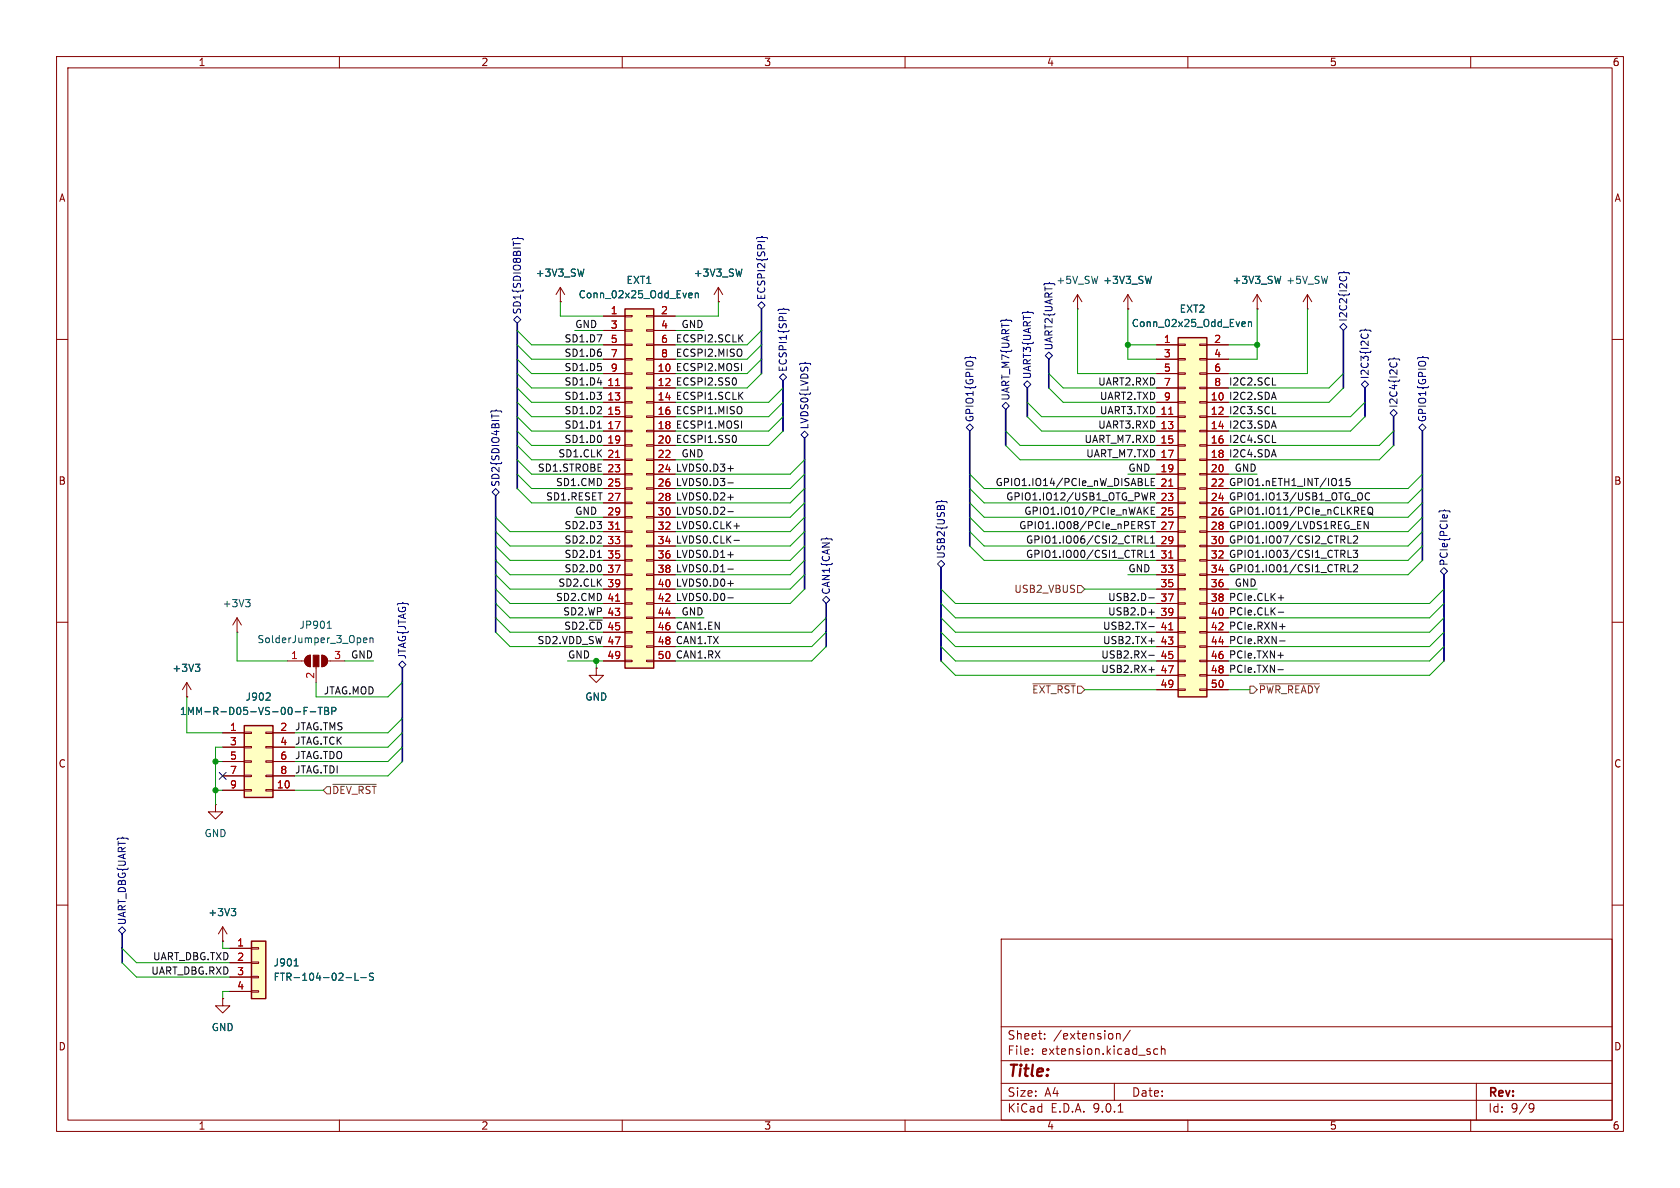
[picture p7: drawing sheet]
<svg xmlns="http://www.w3.org/2000/svg" width="297mm" height="210mm" viewBox="0 0 297 210" stroke-linecap="round" stroke-linejoin="round" font-family="sans-serif">
<g fill="none" stroke="#840000" stroke-width=".18">
<path d="M10 10h277v190h-277zM12 12h273v186h-273zM60 10v2M110 10v2M160 10v2M210 10v2M260 10v2M10 60h2M285 60h2M10 110h2M285 110h2M10 160h2"/>
<path d="M177 166h108v32h-108zM285 160h2M60 198v2M110 198v2M160 198v2M177 194.5h108M177 191.5h108M177 187.5h108M177 181.5h108M182.5 186.3v.1M182.5 185.5v.1M184.7 183.6v.1"/>
<path d="M184.7 182.8v.1M197 191.5v3M197.4 182.7v1M197.4 182.8l.2-.1 .4 .1v.9M197.7 196.6h.8M199.8 182.1l-1.3 2M204.7 185.5l-.5-.1-.2 .3v.4l.1 .2h.6M205.3 185.5l.2-.1 .4 .1 .1 .9M205.3 184.9v1.5M210 198v2M260 198v2M261 191.5v6.5"/>
<path d="M270.6 195.1l.5 .1a.99 .99 0 0 1-.4 1.4h-.2M271.2 195.7l-.3 .3h-.3"/>
</g>
<path d="M110.5 54.6h5.1v63.5h-5.1z" fill="#ffffc2"/>
<path d="M110.5 54.6h5.1v63.5h-5.1z" fill="none" stroke="#840000" stroke-width=".25"/>
<g fill="none" stroke="#840000" stroke-width=".18">
<path d="M99.1 53.3h.1M99.1 50.8l-.8 1.3M99.1 50.8l.7 1.3M99.1 50.8v2.5M106.7 55.9h3.8M106.7 58.4h3.8M110.5 55.8h1.3v.2h-1.3zM110.5 58.3h1.3v.2h-1.3zM114.3 55.8h1.3v.2h-1.3zM114.3 58.3h1.3v.2h-1.3zM115.6 55.9h3.8M115.6 58.4h3.8"/>
<path d="M127 53.3h.1M127 50.8l-.8 1.3M127 50.8l.8 1.3M127 50.8v2.5M190.5 54.6h.1M190.5 52.1l-.8 1.2M190.5 52.1l.8 1.2M190.5 52.1v2.5M199.4 54.6h.1M199.4 52.1l-.8 1.2M199.4 52.1l.8 1.2M199.4 52.1v2.5"/>
<path d="M106.7 61h3.8M106.7 63.5h3.8M106.7 66h3.8M106.7 68.6h3.8M106.7 71.1h3.8M106.7 73.7h3.8M106.7 76.2h3.8M106.7 78.7h3.8M110.5 60.8h1.3v.3h-1.3zM110.5 63.4h1.3v.2h-1.3zM110.5 65.9h1.3v.3h-1.3zM110.5 68.5h1.3v.2h-1.3z"/>
<path d="M110.5 71h1.3v.2h-1.3zM110.5 73.5h1.3v.3h-1.3zM110.5 76.1h1.3v.2h-1.3zM110.5 78.6h1.3v.3h-1.3zM114.3 60.8h1.3v.3h-1.3zM114.3 63.4h1.3v.2h-1.3zM114.3 65.9h1.3v.3h-1.3zM114.3 68.5h1.3v.2h-1.3zM114.3 71h1.3v.2h-1.3zM114.3 73.5h1.3v.3h-1.3zM114.3 76.1h1.3v.2h-1.3zM114.3 78.6h1.3v.3h-1.3z"/>
<path d="M115.6 61h3.8M115.6 63.5h3.8M115.6 66h3.8M115.6 68.6h3.8M115.6 71.1h3.8M115.6 73.7h3.8M115.6 76.2h3.8M115.6 78.7h3.8M106.7 81.3h3.8M106.7 83.8h3.8M106.7 86.4h3.8M106.7 88.9h3.8"/>
<path d="M106.7 91.4h3.8M106.7 94h3.8M106.7 96.5h3.8M106.7 99.1h3.8M110.5 81.2h1.3v.2h-1.3zM110.5 83.7h1.3v.2h-1.3zM110.5 86.2h1.3v.3h-1.3zM110.5 88.8h1.3v.2h-1.3zM110.5 91.3h1.3v.3h-1.3zM110.5 93.9h1.3v.2h-1.3zM110.5 96.4h1.3v.2h-1.3zM110.5 98.9h1.3v.3h-1.3z"/>
<path d="M114.3 81.2h1.3v.2h-1.3zM114.3 83.7h1.3v.2h-1.3zM114.3 86.2h1.3v.3h-1.3zM114.3 88.8h1.3v.2h-1.3zM114.3 91.3h1.3v.3h-1.3zM114.3 93.9h1.3v.2h-1.3zM114.3 96.4h1.3v.2h-1.3zM114.3 98.9h1.3v.3h-1.3zM115.6 81.3h3.8M115.6 83.8h3.8M115.6 86.4h3.8M115.6 88.9h3.8"/>
<path d="M115.6 91.4h3.8M115.6 94h3.8M115.6 96.5h3.8M115.6 99.1h3.8M41.9 111.8h.1M41.9 109.2l-.8 1.3M41.9 109.2l.8 1.3M41.9 109.2v2.6M50.8 116.8h3M54.1 116.1l.8-.3v2.1a1.02 1.02 0 0 1-1-.7 1.02 1.02 0 0 1 .2-1.1zM55.9 117.9v2.8M56.9 115.8a1.02 1.02 0 0 1 1 1 1.02 1.02 0 0 1-1 1.1z"/>
<path d="M57.9 116.8h3.1M106.7 101.6h3.8M106.7 104.1h3.8M106.7 106.7h3.8M106.7 109.2h3.8M106.7 111.8h3.8M106.7 114.3h3.8M106.7 116.8h3.8M110.5 101.5h1.3v.2h-1.3zM110.5 104h1.3v.3h-1.3zM110.5 106.6h1.3v.2h-1.3zM110.5 109.1h1.3v.2h-1.3z"/>
<path d="M110.5 111.6h1.3v.3h-1.3zM110.5 114.2h1.3v.2h-1.3zM110.5 116.7h1.3v.3h-1.3zM114.3 101.5h1.3v.2h-1.3zM114.3 104h1.3v.3h-1.3zM114.3 106.6h1.3v.2h-1.3zM114.3 109.1h1.3v.2h-1.3zM114.3 111.6h1.3v.3h-1.3zM114.3 114.2h1.3v.2h-1.3zM114.3 116.7h1.3v.3h-1.3zM115.6 101.6h3.8M115.6 104.1h3.8"/>
<path d="M115.6 106.7h3.8M115.6 109.2h3.8M115.6 111.8h3.8M115.6 114.3h3.8M115.6 116.8h3.8M33 123.2h.1M33 120.7l-.7 1.2M33 120.7l.8 1.2M33 120.7v2.5M38.1 142.2v1.3h1.3l-1.3 1.3-1.3-1.3h1.3M38.1 142.2h.1M39.4 166.4h.1"/>
<path d="M39.4 163.8l-.8 1.3M39.4 163.8l.7 1.3M39.4 163.8v2.6"/>
</g>
<path d="M108.8 68.2h.8M108.8 80.9h.8M108.8 93.6h.8M108.8 106.3h.8" fill="none" stroke="#a90000" stroke-width=".18"/>
<g fill="none" stroke="#006464" stroke-width=".18">
<path d="M103.2 47.6l-.3 1.2M122 51.8l.3 .1 .1 .2-.6 .1M122.3 52.6h-.3M122.9 51.9l.2-.1 .3 .1 .1 .7M122.9 51.8v.8M131.2 47.6l-.3 1.2M203.6 48.8l-.3 1.3M34.5 117.4h.8l-.4 .5M35.1 117.9l.2 .2v.3l-.2 .3M43.4 106h.8l-.4 .5M44 106.5l.2 .2v.3l-.2 .3M57.8 111.1h.8"/>
<path d="M58.1 110l.1-.2v1.3M64.3 113.2l.6-.1-.1-.3h-.4l-.1 .1v.6h.5M65.4 112.9l.2-.1h.3v.8M65.4 112.8v.8M40.9 160.6h.8l-.5 .5M41.4 161.1l.3 .2v.3l-.3 .3"/>
</g>
<g fill="#840000" stroke="#840000" stroke-width=".18">
<path d="M54.1 116.1l.8-.3v2.1a1.02 1.02 0 0 1-1-.7 1.02 1.02 0 0 1 .2-1.1z"/>
<path d="M55.4 115.8h1v2.1h-1z"/>
<path d="M56.9 115.8a1.02 1.02 0 0 1 1 1 1.02 1.02 0 0 1-1 1.1z"/>
</g>
<path d="M43.2 128.3h5.1v12.7h-5.1z" fill="#ffffc2"/>
<path d="M43.2 128.3h5.1v12.7h-5.1z" fill="none" stroke="#840000" stroke-width=".25"/>
<g fill="none" stroke="#840000" stroke-width=".18">
<path d="M39.4 129.5h3.8M39.4 132.1h3.8M39.4 134.6h3.8M39.4 137.2h3.8M39.4 139.7h3.8M43.2 129.4h1.2v.3h-1.2zM43.2 132h1.2v.2h-1.2zM43.2 134.5h1.2v.2h-1.2zM43.2 137h1.2v.3h-1.2zM43.2 139.6h1.2v.2h-1.2zM47 129.4h1.3v.3h-1.3zM47 132h1.3v.2h-1.3z"/>
<path d="M47 134.5h1.3v.2h-1.3zM47 137h1.3v.3h-1.3zM47 139.6h1.3v.2h-1.3zM48.3 129.5h3.8M48.3 132.1h3.8M48.3 134.6h3.8M48.3 137.2h3.8M48.3 139.7h3.8M39.4 176.5v1.3h1.2l-1.2 1.3-1.3-1.3h1.3M39.4 176.5h.1"/>
</g>
<path d="M47.7 122.6l.1 .1-.1 .3-.7 .8h.8M52.2 125.8h1M53.8 125.6h.4M54.4 125h-.6v1.3M54.9 125.8h.9M56.2 125h.8M56.6 125v1.3M57.4 125.6h.4M57.4 125h.4l.3 .3-.3 .3 .3 .2v.3l-.2 .2h-.5zM58.7 125.7l.6-.1 .1-.1-.1-.3-.6-.2v1.3" fill="none" stroke="#006464" stroke-width=".18"/>
<path d="M44.4 166.4h2.6v10.1h-2.6z" fill="#ffffc2"/>
<path d="M44.4 166.4h2.6v10.1h-2.6z" fill="none" stroke="#840000" stroke-width=".25"/>
<path d="M40.6 167.6h3.8M40.6 170.2h3.8M40.6 172.7h3.8M40.6 175.3h3.8M44.4 167.5h1.3v.3h-1.3zM44.4 170.1h1.3v.2h-1.3zM44.4 172.6h1.3v.2h-1.3zM44.4 175.1h1.3v.3h-1.3z" fill="none" stroke="#840000" stroke-width=".18"/>
<path d="M52 170.8h.7M61.2 172.8h1M62.8 172v1.3h.6M63.8 172.8h1M66 172.1l-.5-.1-.1 .2v.3l.5 .3 .1 .3-.2 .2-.5-.1" fill="none" stroke="#006464" stroke-width=".18"/>
<path d="M208.3 59.7h5.1v63.5h-5.1z" fill="#ffffc2"/>
<path d="M208.3 59.7h5.1v63.5h-5.1z" fill="none" stroke="#840000" stroke-width=".25"/>
<g fill="none" stroke="#840000" stroke-width=".18">
<path d="M99.1 53.3h.1M106.7 55.9h3.8M106.7 58.4h3.8M115.6 55.9h3.8M115.6 58.4h3.8M127 53.3h.1M199.4 54.6h.1M222.2 54.6h.1M222.2 52.1l-.7 1.2M222.2 52.1l.8 1.2M222.2 52.1v2.5M231.1 54.6h.1"/>
<path d="M231.1 52.1l-.7 1.2M231.1 52.1l.8 1.2M231.1 52.1v2.5M106.7 61h3.8M106.7 63.5h3.8M106.7 66h3.8M106.7 68.6h3.8M106.7 71.1h3.8M106.7 73.7h3.8M106.7 76.2h3.8M106.7 78.7h3.8M115.6 61h3.8"/>
<path d="M115.6 63.5h3.8M115.6 66h3.8M115.6 68.6h3.8M115.6 71.1h3.8M115.6 73.7h3.8M115.6 76.2h3.8M115.6 78.7h3.8M204.5 61h3.8M204.5 63.5h3.8M204.5 66h3.8M204.5 68.6h3.8M204.5 71.1h3.8"/>
<path d="M204.5 73.7h3.8M204.5 76.2h3.8M204.5 78.7h3.8M208.3 60.8h1.2v.3h-1.2zM208.3 63.4h1.2v.2h-1.2zM208.3 65.9h1.2v.3h-1.2zM208.3 68.5h1.2v.2h-1.2zM208.3 71h1.2v.2h-1.2zM208.3 73.5h1.2v.3h-1.2zM208.3 76.1h1.2v.2h-1.2zM208.3 78.6h1.2v.3h-1.2zM212.1 60.8h1.3v.3h-1.3z"/>
<path d="M212.1 63.4h1.3v.2h-1.3zM212.1 65.9h1.3v.3h-1.3zM212.1 68.5h1.3v.2h-1.3zM212.1 71h1.3v.2h-1.3zM212.1 73.5h1.3v.3h-1.3zM212.1 76.1h1.3v.2h-1.3zM212.1 78.6h1.3v.3h-1.3zM213.4 61h3.8M213.4 63.5h3.8M213.4 66h3.8M213.4 68.6h3.8M213.4 71.1h3.8"/>
<path d="M213.4 73.7h3.8M213.4 76.2h3.8M213.4 78.7h3.8M106.7 81.3h3.8M106.7 83.8h3.8M106.7 86.4h3.8M106.7 88.9h3.8M106.7 91.4h3.8M106.7 94h3.8M106.7 96.5h3.8M106.7 99.1h3.8M115.6 81.3h3.8"/>
<path d="M115.6 83.8h3.8M115.6 86.4h3.8M115.6 88.9h3.8M115.6 91.4h3.8M115.6 94h3.8M115.6 96.5h3.8M115.6 99.1h3.8M204.5 81.3h3.8M204.5 83.8h3.8M204.5 86.4h3.8M204.5 88.9h3.8M204.5 91.4h3.8"/>
<path d="M204.5 94h3.8M204.5 96.5h3.8M204.5 99.1h3.8M208.3 81.2h1.2v.2h-1.2zM208.3 83.7h1.2v.2h-1.2zM208.3 86.2h1.2v.3h-1.2zM208.3 88.8h1.2v.2h-1.2zM208.3 91.3h1.2v.3h-1.2zM208.3 93.9h1.2v.2h-1.2zM208.3 96.4h1.2v.2h-1.2zM208.3 98.9h1.2v.3h-1.2zM212.1 81.2h1.3v.2h-1.3z"/>
<path d="M212.1 83.7h1.3v.2h-1.3zM212.1 86.2h1.3v.3h-1.3zM212.1 88.8h1.3v.2h-1.3zM212.1 91.3h1.3v.3h-1.3zM212.1 93.9h1.3v.2h-1.3zM212.1 96.4h1.3v.2h-1.3zM212.1 98.9h1.3v.3h-1.3zM213.4 81.3h3.8M213.4 83.8h3.8M213.4 86.4h3.8M213.4 88.9h3.8M213.4 91.4h3.8"/>
<path d="M213.4 94h3.8M213.4 96.5h3.8M213.4 99.1h3.8M105.4 118.1v1.3h1.3l-1.3 1.3-1.3-1.3h1.3M105.4 118.1h.1M106.7 101.6h3.8M106.7 104.1h3.8M106.7 106.7h3.8M106.7 109.2h3.8M106.7 111.8h3.8M106.7 114.3h3.8M106.7 116.8h3.8"/>
<path d="M115.6 101.6h3.8M115.6 104.1h3.8M115.6 106.7h3.8M115.6 109.2h3.8M115.6 111.8h3.8M115.6 114.3h3.8M115.6 116.8h3.8M204.5 101.6h3.8M204.5 104.1h3.8M204.5 106.7h3.8M204.5 109.2h3.8M204.5 111.8h3.8"/>
<path d="M204.5 114.3h3.8M204.5 116.8h3.8M204.5 119.4h3.8M208.3 101.5h1.2v.2h-1.2zM208.3 104h1.2v.3h-1.2zM208.3 106.6h1.2v.2h-1.2zM208.3 109.1h1.2v.2h-1.2zM208.3 111.6h1.2v.3h-1.2zM208.3 114.2h1.2v.2h-1.2zM208.3 116.7h1.2v.3h-1.2zM208.3 119.3h1.2v.2h-1.2zM212.1 101.5h1.3v.2h-1.3z"/>
<path d="M212.1 104h1.3v.3h-1.3zM212.1 106.6h1.3v.2h-1.3zM212.1 109.1h1.3v.2h-1.3zM212.1 111.6h1.3v.3h-1.3zM212.1 114.2h1.3v.2h-1.3zM212.1 116.7h1.3v.3h-1.3zM212.1 119.3h1.3v.2h-1.3zM213.4 101.6h3.8M213.4 104.1h3.8M213.4 106.7h3.8M213.4 109.2h3.8M213.4 111.8h3.8"/>
<path d="M213.4 114.3h3.8M213.4 116.8h3.8M213.4 119.4h3.8M33 123.2h.1M39.4 129.5h3.8M39.4 132.1h3.8M39.4 134.6h3.8M39.4 137.2h3.8M39.4 139.7h3.8M48.3 129.5h3.8M48.3 132.1h3.8M48.3 134.6h3.8"/>
<path d="M48.3 137.2h3.8M48.3 139.7h3.8M204.5 121.9h3.8M208.3 121.8h1.2v.2h-1.2zM212.1 121.8h1.3v.2h-1.3zM213.4 121.9h3.8M39.4 166.4h.1M39.4 176.5h.1M40.6 167.6h3.8M40.6 170.2h3.8M40.6 172.7h3.8M40.6 175.3h3.8"/>
</g>
<path d="M108.8 68.2h.8M206.6 73.2h.7M108.8 80.9h.8M108.8 93.6h.8M206.6 85.9h.7M206.6 98.6h.7M108.8 106.3h.8M206.6 111.3h.7" fill="none" stroke="#a90000" stroke-width=".18"/>
<g fill="none" stroke="#006464" stroke-width=".18">
<path d="M103.2 47.6l-.3 1.2M122 51.8l.3 .1 .1 .2-.6 .1M122.3 52.6h-.3M122.9 51.9l.2-.1 .3 .1 .1 .7M122.9 51.8v.8M131.2 47.6l-.3 1.2M203.6 48.8l-.3 1.3M219.7 56.9h.4l.1 .3-.6 .1M220.1 57.7h-.4M220.7 57l.2-.1h.3l.1 .8M220.7 56.9v.8M226.4 48.8l-.3 1.3"/>
<path d="M34.5 117.4h.8l-.4 .5M35.1 117.9l.2 .2v.3l-.2 .3M47.7 122.6l.1 .1-.1 .3-.7 .8h.8M52.2 125.8h1M53.8 125.6h.4M54.4 125h-.6v1.3M54.9 125.8h.9M56.2 125h.8M56.6 125v1.3M57.4 125.6h.4M57.4 125h.4l.3 .3-.3 .3 .3 .2v.3l-.2 .2h-.5zM58.7 125.7l.6-.1 .1-.1-.1-.3-.6-.2v1.3"/>
<path d="M40.9 160.6h.8l-.5 .5M41.4 161.1l.3 .2v.3l-.3 .3M52 170.8h.7M61.2 172.8h1M62.8 172v1.3h.6M63.8 172.8h1M66 172.1l-.5-.1-.1 .2v.3l.5 .3 .1 .3-.2 .2-.5-.1"/>
</g>
<g fill="none" stroke="#000084" stroke-width=".18">
<path d="M90.6 42.4l.1-.2h.7l.1-.2 .2 .2h.6l.2 .2M90.8 56.5l.6-.6 .7 .6-.7 .7zM133.7 42.2l.2-.2h.6l.2-.2 .2 .2h.6l.2 .2M134 54l.6-.7 .7 .7-.7 .6zM137.6 54.9l.1-.2h.6l.2-.2 .2 .2h.6l.2 .2M236.6 48.5l.2-.3h.6l.2-.2 .2 .2h.6l.2 .3M236.9 57.8l.6-.6 .6 .6-.6 .6zM240.4 58.6l.2-.2h.6l.2-.2 .2 .2h.6l.2 .2M86.8 72.9l.1-.3h.6l.2-.1 .2 .1h.6l.2 .3M138.4 66l.7 .7-.7 .6-.6-.6zM141.6 76.8l.6-.6 .7 .6-.7 .7zM142.3 64.2v-.1l.1 .1"/>
<path d="M170.8 75.6l.6-.7 .7 .7-.7 .6zM171.4 63.2l.1-.2 .2 .2M177.2 71.8l.6-.7 .6 .7-.6 .6zM181 67.9l.6-.6 .6 .6-.6 .7zM184.8 62.9l.6-.7 .7 .7-.7 .6zM240.7 67.9l.6-.6 .6 .6-.6 .7zM245.5 63.7l.2-.2h.6l.2-.2 .2 .2h.6l.1 .2M245.7 73l.7-.6 .6 .6-.6 .7zM250.8 75.6l.7-.7 .6 .7-.6 .6zM251.4 63.2l.2-.2 .1 .2M87 87l.6-.6 .7 .6-.7 .6zM165.5 88.9l.2-.2h.6l.2-.2 .1 .2h.7l.1 .2"/>
<path d="M165.7 99.7l.7-.6 .6 .6-.6 .6zM254.4 90.5l.2-.2h.6l.2-.2 .1 .2h.7l.1 .2M70.5 117.5l.6-.7 .7 .7-.7 .6zM145.4 106l.6-.6 .7 .6-.7 .7zM254.6 101l.7-.7 .6 .7-.6 .6zM38.8 136.6l1.2 1.2M40 136.6l-1.2 1.2M21 164.5l.6-.7 .6 .7-.6 .6z"/>
</g>
<path d="M190.5 103.5h.6l.7 .6-.7 .7h-.6zM57.8 139.1h.6v1.2h-.6l-.7-.6zM58.8 138.7h7.7M182.6 120.9h7.5M221 121.3h.6l.6 .6-.6 .7h-.6zM222.7 120.9h10.5" fill="none" stroke="#725600" stroke-width=".18"/>
<g fill="none" stroke="#0f0f0f" stroke-width=".18">
<path d="M105.6 75.7h.7M130 66.9l.2 .4-.2 .7M130 77l.2 .4-.2 .8M225 73.1h.6M225 78.2h.6M225 68.1h.6M105.6 98.5h.7M128.7 82.8h.9M128.7 87.9h.9M128.7 85.4h.9M128.7 98.1h.9M128.7 90.4h.9"/>
<path d="M129.8 95.5h.9M129.8 93h.9M202.4 97.3v1.2h.6M202.4 94.7v1.3h.6M202.4 90.2l.6 .7M202.5 85.8h.6M202.7 92.8l.3 .1 .2 .3-.3 .3h-.3M202.7 92.2l.5 .1M203 89.7l-.7 .7M203.4 87.8l.6-.1 .1-.2v-.3l-.7-.1v1.3M203.4 98.5h.7M203.4 95.1l.4-.4v1.3"/>
<path d="M203.4 97.6l.4-.3v1.2M203.4 96h.7M203.5 90.3h.4M203.5 92.2h.7M203.5 85.2h.4M203.7 87.8l.4 .6M203.9 92.2v1.3M204.1 84.6h-.6v1.2h.6M204.1 89.7h-.6v1.2h.6M236.7 85.8h.8M238.3 98.5h.6M238.3 96h.6"/>
<path d="M238.6 84.6h-.6v.6l.1-.1h.5l.1 .2-.1 .4-.2 .1-.4-.1M239.2 97.3h.8l-.4 .5 .3 .1v.5l-.1 .1-.6-.1M239.3 94.9l.5-.2 .2 .4-.8 .9h.8M239.3 99.9l.5-.1 .2 .4-.8 .9h.8M240.7 90.3h.5M240.7 90.9h.6M240.7 89.7h.6M241.9 92.2v1.3l-.7-1.3v1.3M241.9 89.8l.2-.1a.43 .43 0 0 1 .6 .4v.4a.42 .42 0 0 1-.5 .4 .42 .42 0 0 1-.4-.4zM242.1 90.6l.6 .4M242.1 87.2a.6 .6 0 0 0-.8 .5 .6 .6 0 0 0 .6 .7l.2-.1M128.7 105.7h.9"/>
<path d="M128.7 103.1h.9M128.7 100.6h.9M203.1 118.4h1M203.1 115.8h1M203.1 110.8h1M203.1 105.7h1M203.1 113.3h1M203.1 108.2h1M225.9 118.4h1M225.9 115.8h1M226 105.7h.9M226 108.2h.9"/>
<path d="M226.2 110.8h1M226.2 113.3h1M238.3 101.1h.6"/>
</g>
<g fill="none" stroke="#000084" stroke-width=".3">
<path d="M91.4 57.2v29.2M134.6 54.6v11.4M237.5 58.4v10.2M138.4 67.3v8.9M142.2 77.5v26.6M171.4 76.2v20.3M177.8 72.4v6.3M181.6 68.6v5.1M185.4 63.5v5.1M241.3 68.6v5.1M246.4 73.7v5M251.5 76.2v22.9"/>
<path d="M87.6 87.6v24.2M71.1 118.1v16.5M146 106.7v7.6M166.4 100.3v16.5M255.3 101.6v15.2M21.6 165.1v5.1"/>
</g>
<g fill="none" stroke="#009600" stroke-width=".18">
<path d="M91.4 58.4l2.6 2.6h12.7M99.1 53.3v2.6h7.6M101.6 58.4h5.1M119.4 58.4h5.1M127 53.3v2.6h-7.6M134.6 58.4l-2.5 2.6h-12.7M190.5 54.6v11.4h14M199.4 54.6v8.9h5.1M222.2 54.6v8.9h-5M231.1 54.6v11.4h-13.9M91.4 66l2.6 2.6h12.7M91.4 63.5l2.6 2.5h12.7"/>
<path d="M91.4 61l2.6 2.5h12.7M91.4 71.1l2.6 2.6h12.7M91.4 68.6l2.6 2.5h12.7M91.4 73.7l2.6 2.5h12.7M91.4 76.2l2.6 2.5h12.7M91.4 78.7l2.6 2.6h12.7M134.6 66l-2.5 2.6h-12.7M134.6 63.5l-2.5 2.5h-12.7M134.6 61l-2.5 2.5h-12.7M138.4 71.1l-2.5 2.6h-16.5M138.4 68.6l-2.5 2.5h-16.5M138.4 73.7l-2.5 2.5h-16.5"/>
<path d="M138.4 76.2l-2.5 2.5h-16.5M177.8 76.2l2.5 2.5h24.2M177.8 78.7l2.5 2.6h24.2M181.6 71.1l2.5 2.6h20.4M181.6 73.7l2.5 2.5h20.4M185.4 66l2.6 2.6h16.5M185.4 68.6l2.6 2.5h16.5M199.4 61h5.1M217.2 61h5M237.5 66l-2.6 2.6h-17.7M237.5 68.6l-2.6 2.5h-17.7M241.3 71.1l-2.5 2.6h-21.6"/>
<path d="M241.3 73.7l-2.5 2.5h-21.6M246.4 76.2l-2.6 2.5h-26.6M246.4 78.7l-2.6 2.6h-26.6M87.6 91.4l2.6 2.6h16.5M87.6 99.1l2.6 2.5h16.5M87.6 96.5l2.6 2.6h16.5M87.6 94l2.6 2.5h16.5M91.4 86.4l2.6 2.5h12.7M91.4 81.3l2.6 2.5h12.7M91.4 83.8l2.6 2.6h12.7M101.6 91.4h5.1M119.4 81.3h5.1"/>
<path d="M142.2 88.9l-2.5 2.5h-20.3M142.2 86.4l-2.5 2.5h-20.3M142.2 91.4l-2.5 2.6h-20.3M142.2 81.3l-2.5 2.5h-20.3M142.2 83.8l-2.5 2.6h-20.3M142.2 99.1l-2.5 2.5h-20.3M142.2 96.5l-2.5 2.6h-20.3M142.2 94l-2.5 2.5h-20.3M171.4 88.9l2.6 2.5h30.5M171.4 86.4l2.6 2.5h30.5M171.4 91.4l2.6 2.6h30.5M171.4 83.8l2.6 2.6h30.5"/>
<path d="M171.4 96.5l2.6 2.6h30.5M171.4 94l2.6 2.5h30.5M199.4 83.8h5.1M217.2 83.8h5M251.5 88.9l-2.6 2.5h-31.7M251.5 86.4l-2.6 2.5h-31.7M251.5 91.4l-2.6 2.6h-31.7M251.5 83.8l-2.6 2.6h-31.7M251.5 99.1l-2.6 2.5h-31.7M251.5 96.5l-2.6 2.6h-31.7M251.5 94l-2.6 2.5h-31.7M41.9 111.8v5h8.9"/>
<path d="M61 116.8h5M87.6 104.1l2.6 2.6h16.5M87.6 101.6l2.6 2.5h16.5M87.6 111.8l2.6 2.5h16.5M87.6 109.2l2.6 2.6h16.5M87.6 106.7l2.6 2.5h16.5M100.3 116.8h6.4M105.4 116.8v1.3M119.4 109.2h5.1M142.2 104.1l-2.5 2.6h-20.3M142.2 101.6l-2.5 2.5h-20.3M146 114.3l-2.5 2.5h-24.1"/>
<path d="M146 111.8l-2.5 2.5h-24.1M146 109.2l-2.5 2.6h-24.1M166.4 104.1l2.5 2.6h35.6M166.4 114.3l2.5 2.5h35.6M166.4 111.8l2.5 2.5h35.6M166.4 109.2l2.5 2.6h35.6M166.4 106.7l2.5 2.5h35.6M166.4 116.8l2.5 2.6h35.6M191.8 104.1h12.7M199.4 101.6h5.1M217.2 104.1h5M255.3 104.1l-2.6 2.6h-35.5"/>
<path d="M255.3 114.3l-2.6 2.5h-35.5M255.3 111.8l-2.6 2.5h-35.5M255.3 109.2l-2.6 2.6h-35.5M255.3 106.7l-2.6 2.5h-35.5M255.3 116.8l-2.6 2.6h-35.5M33 123.2v6.3h6.4M38.1 134.6h1.3M38.1 139.7h1.3M39.4 132.1h-1.3v10.1M52.1 139.7h5M55.9 120.7v2.5h12.7l2.5-2.5M71.1 129.5l-2.5 2.6h-16.5"/>
<path d="M71.1 127l-2.5 2.5h-16.5M71.1 132.1l-2.5 2.5h-16.5M71.1 134.6l-2.5 2.6h-16.5M191.8 121.9h12.7M217.2 121.9h3.8M21.6 167.6l2.5 2.6h16.5M21.6 170.2l2.5 2.5h16.5M39.4 166.4v1.2h1.2M40.6 175.3h-1.2v1.2"/>
</g>
<g fill="#009600" stroke="#009600" stroke-width=".18">
<circle cx="199.4" cy="61" r=".46"/>
<circle cx="222.2" cy="61" r=".46"/>
<circle cx="38.1" cy="139.7" r=".46"/>
<circle cx="38.1" cy="134.6" r=".46"/>
<circle cx="105.4" cy="116.8" r=".46"/>
</g>
<text font-size="2.8" fill="#840000" x="178" y="190.9">Title:</text>
<g font-size="2.1" fill="#840000">
<text x="178" y="184">Sheet:</text>
<text x="186.2" y="184">/extension/</text>
<text x="178" y="186.7">File:</text>
<text x="184.1" y="186.7">extension.kicad_sch</text>
<text x="178" y="196.9">KiCad</text>
<text x="178" y="194.1">Size:</text>
<text x="184.7" y="194.1">A4</text>
<text x="185.7" y="196.9">E.D.A.</text>
<text x="193.3" y="196.9">9.0.1</text>
<text x="200" y="194.1">Date:</text>
<text x="263" y="194.3">Rev:</text>
<text x="263" y="196.9">Id:</text>
<text x="267.1" y="196.9">9/9</text>
</g>
<g font-size="1.8" fill="#840000">
<text x="35" y="11.9">1</text>
<text x="85" y="11.9">2</text>
<text x="135" y="11.9">3</text>
<text x="185" y="11.9">4</text>
<text x="235" y="11.9">5</text>
<text x="285" y="11.9">6</text>
<text x="10.3" y="35.9">A</text>
<text x="285.3" y="35.9">A</text>
<text x="10.3" y="85.9">B</text>
<text x="285.3" y="85.9">B</text>
<text x="10.3" y="135.9">C</text>
<text x="285.3" y="135.9">C</text>
<text x="10.3" y="185.9">D</text>
<text x="285.3" y="185.9">D</text>
<text x="35" y="199.9">1</text>
<text x="85" y="199.9">2</text>
<text x="135" y="199.9">3</text>
<text x="185" y="199.9">4</text>
<text x="235" y="199.9">5</text>
<text x="285" y="199.9">6</text>
</g>
<g font-size="1.8" fill="#006464">
<text x="94.6" y="49.1">+3V3_SW</text>
<text x="102.2" y="52.9">Conn_02x25_Odd_Even</text>
<text x="110.7" y="50.4">EXT1</text>
<text x="122.5" y="49.1">+3V3_SW</text>
<text x="194.9" y="50.4">+3V3_SW</text>
<text x="217.8" y="50.4">+3V3_SW</text>
<text x="227.3" y="50.4">+5V_SW</text>
<text x="200" y="58">Conn_02x25_Odd_Even</text>
<text x="208.5" y="55.5">EXT2</text>
<text x="39.3" y="107.5">+3V3</text>
<text x="45.4" y="113.9">SolderJumper_3_Open</text>
<text x="52.8" y="111.4">JP901</text>
<text x="30.4" y="119">+3V3</text>
<text x="43.3" y="124.1">J902</text>
<text x="103.4" y="124.1">GND</text>
<text x="31.7" y="126.6">1MM-R-D05-VS-00-F-TBP</text>
<text x="36.1" y="148.2">GND</text>
<text x="36.7" y="162.2">+3V3</text>
<text x="48.3" y="171">J901</text>
<text x="48.3" y="173.6">FTR-104-02-L-S</text>
<text x="37.3" y="182.5">GND</text>
</g>
<g font-size="1.8" fill="#000084">
<text x="135.5" y="53.1" transform="rotate(-90 135.5 53.1)">ECSPI2{SPI}</text>
<text x="186.6" y="50.4">+5V_SW</text>
<text x="92.3" y="55.7" transform="rotate(-90 92.3 55.7)">SD1{SDIO8BIT}</text>
<text x="238.4" y="57" transform="rotate(-90 238.4 57)">I2C2{I2C}</text>
<text x="139.3" y="65.8" transform="rotate(-90 139.3 65.8)">ECSPI1{SPI}</text>
<text x="186.3" y="62" transform="rotate(-90 186.3 62)">UART2{UART}</text>
<text x="178.7" y="70.9" transform="rotate(-90 178.7 70.9)">UART_M7{UART}</text>
<text x="182.5" y="67.1" transform="rotate(-90 182.5 67.1)">UART3{UART}</text>
<text x="242.2" y="67.1" transform="rotate(-90 242.2 67.1)">I2C3{I2C}</text>
<text x="143.1" y="76" transform="rotate(-90 143.1 76)">LVDS0{LVDS}</text>
<text x="172.3" y="74.7" transform="rotate(-90 172.3 74.7)">GPIO1{GPIO}</text>
<text x="247.2" y="72.2" transform="rotate(-90 247.2 72.2)">I2C4{I2C}</text>
<text x="252.3" y="74.7" transform="rotate(-90 252.3 74.7)">GPIO1{GPIO}</text>
<text x="88.5" y="86.2" transform="rotate(-90 88.5 86.2)">SD2{SDIO4BIT}</text>
<text x="167.2" y="98.9" transform="rotate(-90 167.2 98.9)">USB2{USB}</text>
<text x="256.1" y="100.1" transform="rotate(-90 256.1 100.1)">PCIe{PCIe}</text>
<text x="146.9" y="105.2" transform="rotate(-90 146.9 105.2)">CAN1{CAN}</text>
<text x="72" y="116.6" transform="rotate(-90 72 116.6)">JTAG{JTAG}</text>
<text x="22.5" y="163.6" transform="rotate(-90 22.5 163.6)">UART_DBG{UART}</text>
</g>
<g font-size="1.8" fill="#0f0f0f">
<text x="101.6" y="58.1">GND</text>
<text x="120.4" y="58.1">GND</text>
<text x="99.7" y="63.2">SD1.D6</text>
<text x="99.7" y="60.6">SD1.D7</text>
<text x="99.7" y="65.7">SD1.D5</text>
<text x="119.4" y="63.2">ECSPI2.MISO</text>
<text x="119.4" y="65.7">ECSPI2.MOSI</text>
<text x="119.4" y="60.6">ECSPI2.SCLK</text>
<text x="99.7" y="68.2">SD1.D4</text>
<text x="99.7" y="70.8">SD1.D3</text>
<text x="119.4" y="68.2">ECSPI2.SS0</text>
<text x="119.4" y="70.8">ECSPI1.SCLK</text>
<text x="194" y="68.2">UART2.RXD</text>
<text x="194.3" y="70.8">UART2.TXD</text>
<text x="217.2" y="70.8">I2C2.SDA</text>
<text x="217.2" y="68.2">I2C2.SCL</text>
<text x="99.7" y="73.3">SD1.D2</text>
<text x="99.7" y="75.9">SD1.D1</text>
<text x="119.4" y="73.3">ECSPI1.MISO</text>
<text x="119.4" y="75.9">ECSPI1.MOSI</text>
<text x="194" y="75.9">UART3.RXD 13</text>
<text x="194.3" y="73.3">UART3.TXD 11</text>
<text x="217.2" y="73.3">I2C3.SCL</text>
<text x="217.2" y="75.9">I2C3.SDA</text>
<text x="95" y="83.5">SD1.STROBE 23</text>
<text x="98.6" y="80.9">SD1.CLK</text>
<text x="99.7" y="78.4">SD1.D0</text>
<text x="119.4" y="83.5">LVDS0.D3+</text>
<text x="119.4" y="78.4">ECSPI1.SS0</text>
<text x="120.4" y="80.9">GND</text>
<text x="191.6" y="78.4">UART_M7.RXD 15</text>
<text x="191.9" y="80.9">UART_M7.TXD 17</text>
<text x="199.4" y="83.5">GND</text>
<text x="217.2" y="80.9">I2C4.SDA</text>
<text x="217.2" y="78.4">I2C4.SCL</text>
<text x="218.2" y="83.5">GND</text>
<text x="96.4" y="88.6">SD1.RESET 27</text>
<text x="98.2" y="86">SD1.CMD 25</text>
<text x="119.4" y="88.6">LVDS0.D2+</text>
<text x="119.4" y="86">LVDS0.D3-</text>
<text x="175.9" y="86">GPIO1.IO14/PCIe_nW_DISABLE</text>
<text x="177.8" y="88.6">GPIO1.IO12/USB1_OTG_PWR</text>
<text x="217.2" y="86">GPIO1.nETH1_INT/IO15</text>
<text x="217.2" y="88.6">GPIO1.IO13/USB1_OTG_OC</text>
<text x="99.7" y="93.6">SD2.D3</text>
<text x="101.6" y="91.1">GND</text>
<text x="119.4" y="91.1">LVDS0.D2-</text>
<text x="119.4" y="93.6">LVDS0.CLK+</text>
<text x="180.1" y="93.6">GPIO1.IO08/PCIe_nPERST</text>
<text x="181" y="91.1">GPIO1.IO10/PCIe_nWAKE</text>
<text x="217.2" y="93.6">GPIO1.IO09/LVDS1REG_EN</text>
<text x="217.2" y="91.1">GPIO1.IO11/PCIe_nCLKREQ</text>
<text x="99.7" y="101.3">SD2.D0</text>
<text x="99.7" y="98.7">SD2.D1</text>
<text x="99.7" y="96.2">SD2.D2</text>
<text x="119.4" y="101.3">LVDS0.D1-</text>
<text x="119.4" y="96.2">LVDS0.CLK-</text>
<text x="119.4" y="98.7">LVDS0.D1+</text>
<text x="181.3" y="98.7">GPIO1.IO00/CSI1_CTRL1</text>
<text x="181.3" y="96.2">GPIO1.IO06/CSI2_CTRL1</text>
<text x="199.4" y="101.3">GND</text>
<text x="217.2" y="101.3">GPIO1.IO01/CSI1_CTRL2</text>
<text x="217.2" y="96.2">GPIO1.IO07/CSI2_CTRL2</text>
<text x="217.2" y="98.7">GPIO1.IO03/CSI1_CTRL3</text>
<text x="98.2" y="106.3">SD2.CMD 41</text>
<text x="98.6" y="103.8">SD2.CLK</text>
<text x="119.4" y="103.8">LVDS0.D0+</text>
<text x="119.4" y="106.3">LVDS0.D0-</text>
<text x="195.8" y="106.3">USB2.D-</text>
<text x="217.2" y="106.3">PCIe.CLK+</text>
<text x="218.2" y="103.8">GND</text>
<text x="94.9" y="114">SD2.VDD_SW 47</text>
<text x="99.5" y="108.9">SD2.WP 43</text>
<text x="99.6" y="111.4">SD2.~{CD}</text>
<text x="119.4" y="114">CAN1.TX</text>
<text x="119.4" y="111.4">CAN1.EN</text>
<text x="120.4" y="108.9">GND</text>
<text x="194.9" y="111.4">USB2.TX-</text>
<text x="194.9" y="114">USB2.TX+</text>
<text x="195.8" y="108.9">USB2.D+</text>
<text x="217.2" y="114">PCIe.RXN-</text>
<text x="217.2" y="111.4">PCIe.RXN+</text>
<text x="217.2" y="108.9">PCIe.CLK-</text>
<text x="62" y="116.5">GND</text>
<text x="100.3" y="116.5">GND</text>
<text x="119.4" y="116.5">CAN1.RX</text>
<text x="194.6" y="119">USB2.RX+</text>
<text x="194.6" y="116.5">USB2.RX-</text>
<text x="217.2" y="119">PCIe.TXN-</text>
<text x="217.2" y="116.5">PCIe.TXN+</text>
<text x="57.1" y="122.8">JTAG.MOD</text>
<text x="52.1" y="129.2">JTAG.TMS</text>
<text x="52.1" y="131.7">JTAG.TCK</text>
<text x="52.1" y="136.8">JTAG.TDI</text>
<text x="52.1" y="134.3">JTAG.TDO</text>
<text x="26.6" y="172.4">UART_DBG.RXD</text>
<text x="27" y="169.8">UART_DBG.TXD 2</text>
</g>
<g font-size="1.8" fill="#a90000">
<text x="107.9" y="55.6">1</text>
<text x="107.9" y="58.2">3</text>
<text x="116.8" y="55.6">2</text>
<text x="116.8" y="58.2">4</text>
<text x="107.9" y="60.7">5</text>
<text x="107.9" y="63.2">7</text>
<text x="107.9" y="65.8">9</text>
<text x="116.2" y="65.8">10</text>
<text x="116.8" y="60.7">6</text>
<text x="116.8" y="63.2">8</text>
<text x="205.7" y="60.7">1</text>
<text x="205.7" y="63.2">3</text>
<text x="205.7" y="65.8">5</text>
<text x="214.6" y="60.7">2</text>
<text x="214.6" y="63.2">4</text>
<text x="214.6" y="65.8">6</text>
<text x="107.3" y="68.3">11</text>
<text x="107.3" y="70.9">13</text>
<text x="116.2" y="68.3">12</text>
<text x="116.2" y="70.9">14</text>
<text x="205.7" y="68.3">7</text>
<text x="205.7" y="70.9">9</text>
<text x="214" y="70.9">10</text>
<text x="214.6" y="68.3">8</text>
<text x="107.3" y="73.4">15</text>
<text x="107.3" y="75.9">17</text>
<text x="116.2" y="73.4">16</text>
<text x="116.2" y="75.9">18</text>
<text x="205.1" y="73.4">11</text>
<text x="205.1" y="75.9">13</text>
<text x="214" y="73.4">12</text>
<text x="214" y="75.9">14</text>
<text x="107.3" y="78.5">19</text>
<text x="107.3" y="81">21</text>
<text x="107.3" y="83.6">23</text>
<text x="116.2" y="78.5">20</text>
<text x="116.2" y="81">22</text>
<text x="116.2" y="83.6">24</text>
<text x="205.1" y="83.6">19</text>
<text x="205.1" y="78.5">15</text>
<text x="205.1" y="81">17</text>
<text x="214" y="78.5">16</text>
<text x="214" y="81">18</text>
<text x="214" y="83.6">20</text>
<text x="107.3" y="86.1">25</text>
<text x="107.3" y="88.6">27</text>
<text x="116.2" y="86.1">26</text>
<text x="116.2" y="88.6">28</text>
<text x="205.1" y="86.1">21</text>
<text x="205.1" y="88.6">23</text>
<text x="214" y="86.1">22</text>
<text x="214" y="88.6">24</text>
<text x="107.3" y="91.2">29</text>
<text x="107.3" y="93.7">31</text>
<text x="116.2" y="91.2">30</text>
<text x="116.2" y="93.7">32</text>
<text x="205.1" y="91.2">25</text>
<text x="205.1" y="93.7">27</text>
<text x="214" y="91.2">26</text>
<text x="214" y="93.7">28</text>
<text x="107.3" y="96.3">33</text>
<text x="107.3" y="98.8">35</text>
<text x="107.3" y="101.3">37</text>
<text x="116.2" y="96.3">34</text>
<text x="116.2" y="98.8">36</text>
<text x="116.2" y="101.3">38</text>
<text x="205.1" y="96.3">29</text>
<text x="205.1" y="98.8">31</text>
<text x="205.1" y="101.3">33</text>
<text x="214" y="96.3">30</text>
<text x="214" y="98.8">32</text>
<text x="214" y="101.3">34</text>
<text x="107.3" y="103.9">39</text>
<text x="107.3" y="106.4">41</text>
<text x="116.2" y="103.9">40</text>
<text x="116.2" y="106.4">42</text>
<text x="205.1" y="103.9">35</text>
<text x="205.1" y="106.4">37</text>
<text x="214" y="103.9">36</text>
<text x="214" y="106.4">38</text>
<text x="107.3" y="111.5">45</text>
<text x="107.3" y="109">43</text>
<text x="116.2" y="109">44</text>
<text x="116.2" y="111.5">46</text>
<text x="205.1" y="109">39</text>
<text x="205.1" y="111.5">41</text>
<text x="214" y="109">40</text>
<text x="214" y="111.5">42</text>
<text x="51.4" y="116.6">1</text>
<text x="59" y="116.6">3</text>
<text x="107.3" y="116.6">49</text>
<text x="107.3" y="114">47</text>
<text x="116.2" y="114">48</text>
<text x="116.2" y="116.6">50</text>
<text x="205.1" y="114">43</text>
<text x="205.1" y="116.6">45</text>
<text x="205.1" y="119.1">47</text>
<text x="214" y="114">44</text>
<text x="214" y="116.6">46</text>
<text x="214" y="119.1">48</text>
<text x="55.6" y="120.1" transform="rotate(-90 55.6 120.1)">2</text>
<text x="205.1" y="121.7">49</text>
<text x="214" y="121.7">50</text>
<text x="40.6" y="129.3">1</text>
<text x="40.6" y="131.8">3</text>
<text x="49.5" y="129.3">2</text>
<text x="49.5" y="131.8">4</text>
<text x="40.6" y="134.4">5</text>
<text x="40.6" y="136.9">7</text>
<text x="49.5" y="134.4">6</text>
<text x="49.5" y="136.9">8</text>
<text x="40.6" y="139.4">9</text>
<text x="48.9" y="139.4">10</text>
<text x="41.8" y="167.4">1</text>
<text x="41.8" y="172.5">3</text>
<text x="41.8" y="169.9">2</text>
<text x="41.8" y="175">4</text>
</g>
<g font-size="1.8" fill="#725600">
<text x="179.2" y="105">USB2_VBUS</text>
<text x="182.4" y="122.8">~{EXT_RST}</text>
<text x="222.4" y="122.8">~{PWR_READY}</text>
<text x="58.6" y="140.6">~{DEV_RST}</text>
</g>
</svg>
